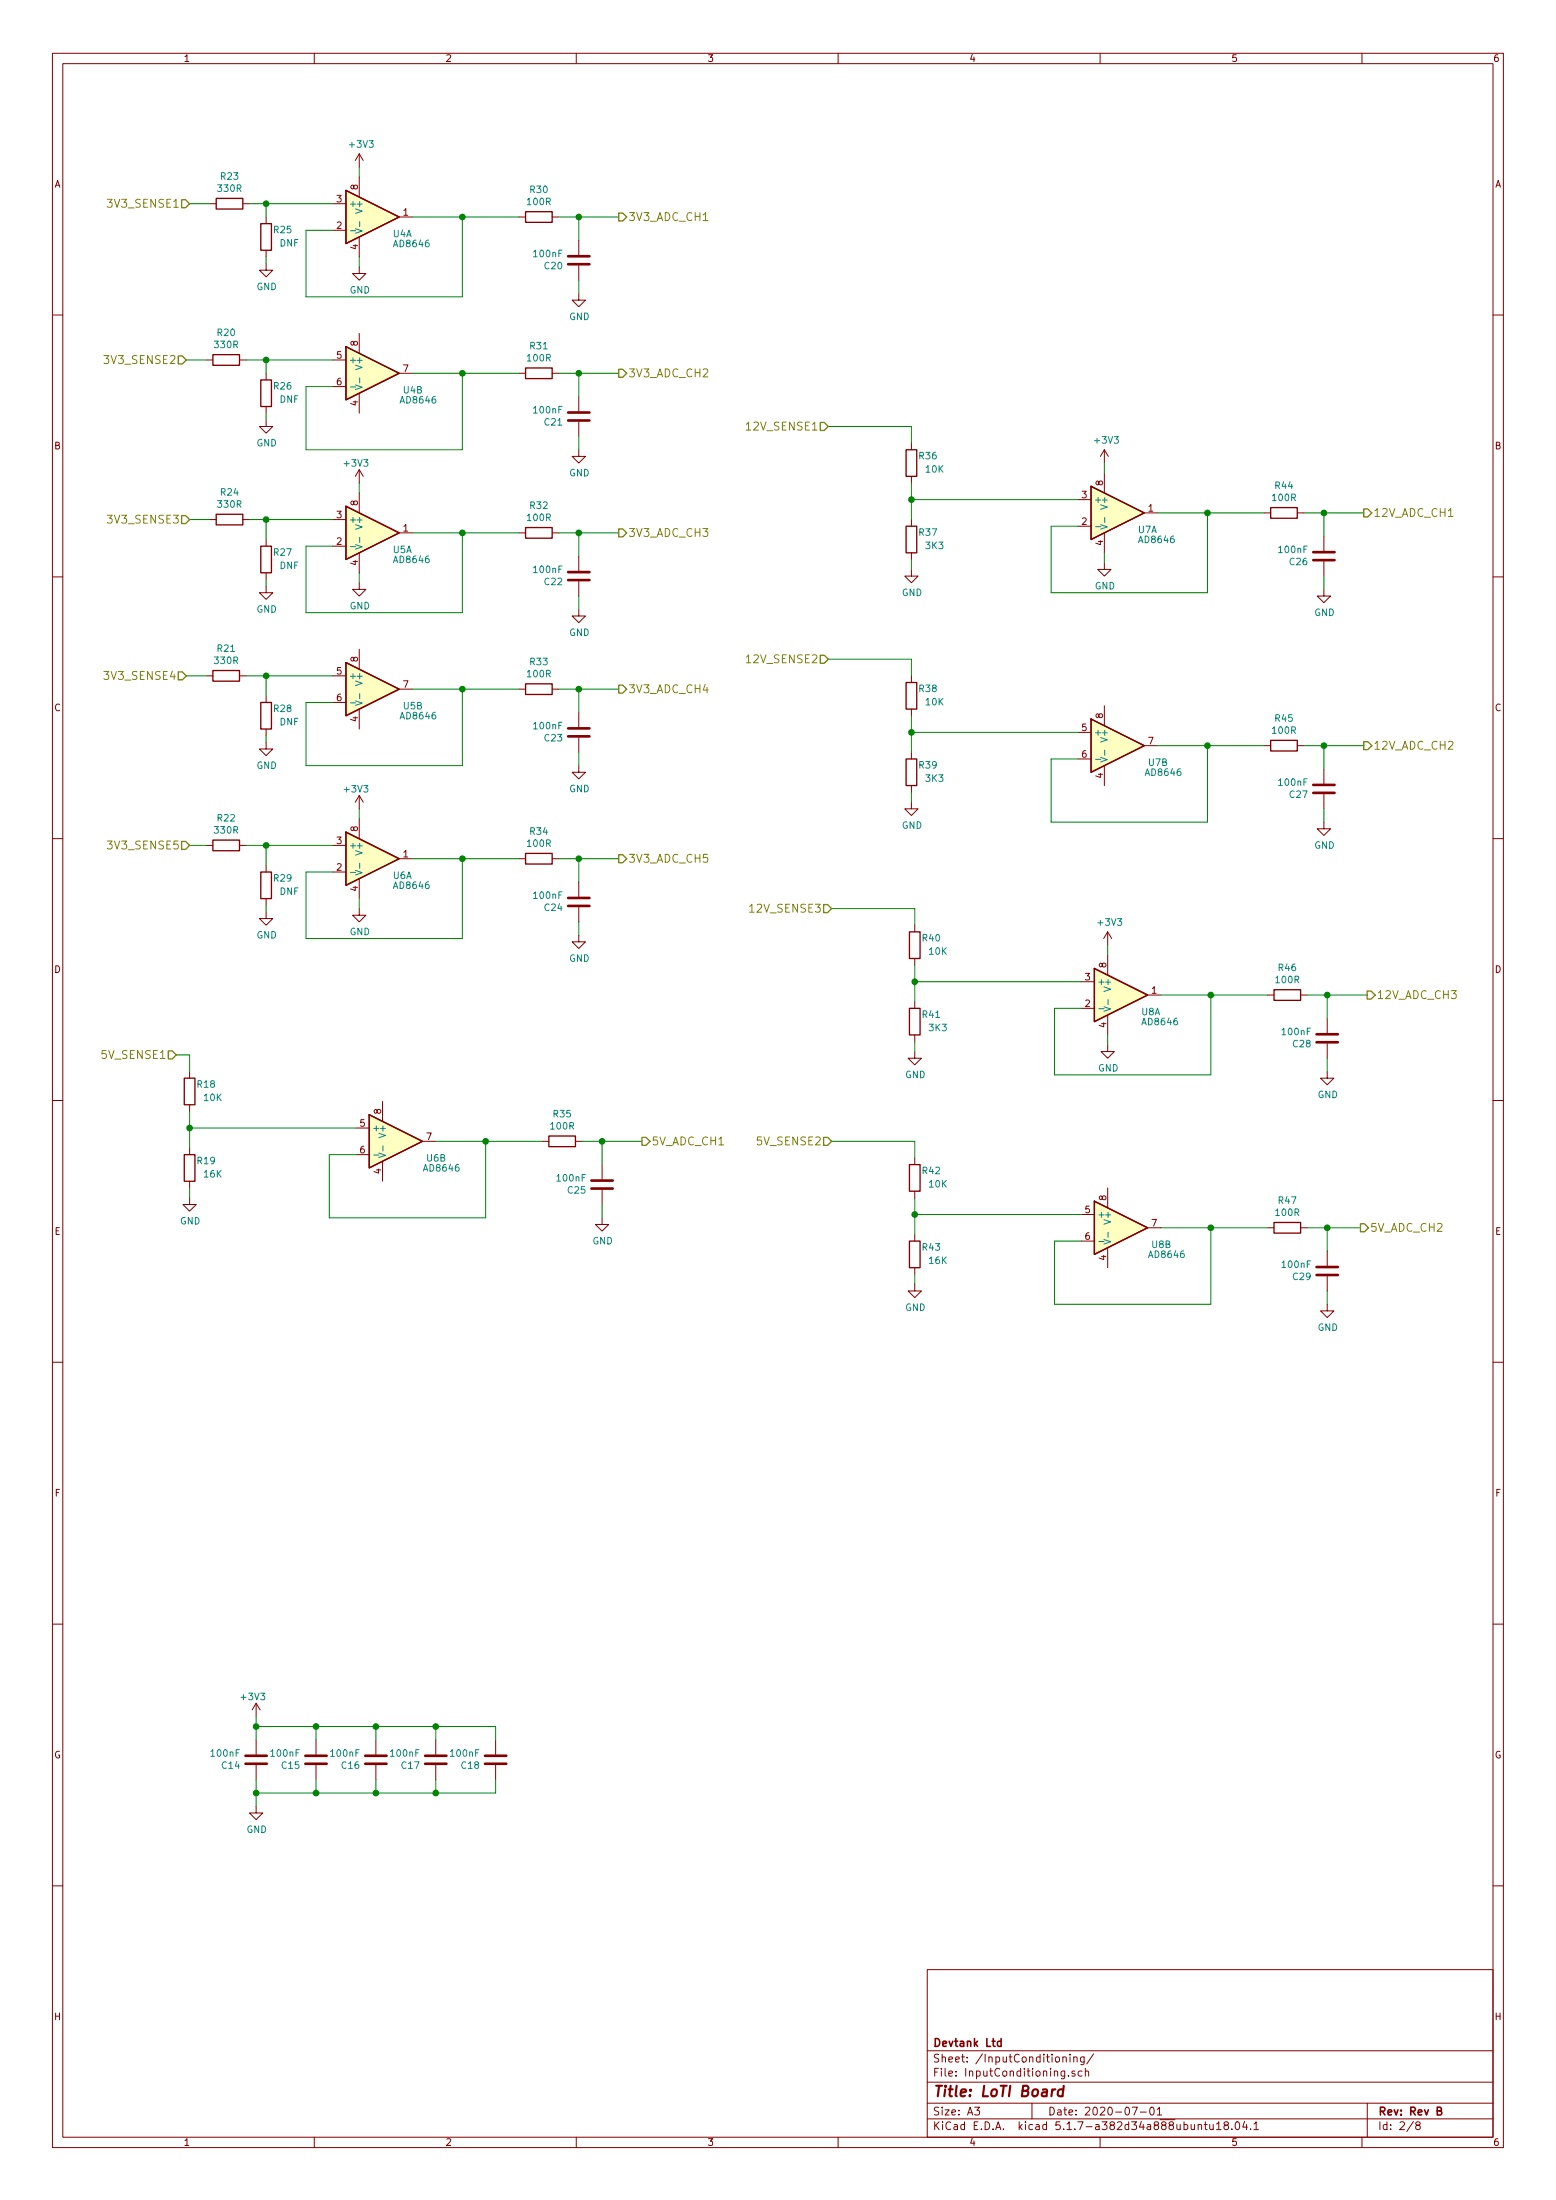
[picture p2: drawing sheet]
<svg xmlns="http://www.w3.org/2000/svg" width="297mm" height="420mm" viewBox="0 0 297 420" stroke-linecap="round" stroke-linejoin="round" font-family="sans-serif">
<g fill="none" stroke="#840000" stroke-width=".19">
<path d="M10 10.2h277v400h-277zM12 12.2h273v396h-273zM60 10.2v2M110 10.2v2M160 10.2v2M210 10.2v2M260 10.2v2M40 38.9h1.3M46.4 38.9h1.2M63.5 38.9h2.5M68.6 29.4v2.5M68.6 33.8v3.8"/>
<path d="M68.6 29.4l-.8 1.2M68.6 29.4l.7 1.2M50.8 50.3v1.3h1.3l-1.3 1.3-1.3-1.3h1.3M50.8 41.4v1.3M50.8 47.8v1.3M63.5 44h2.5M68.6 51v1.2h1.2l-1.2 1.3-1.3-1.3h1.3M68.6 45.3v3.8M76.2 41.4h2.5M99.1 41.4h1.2M105.4 41.4h1.3M110.5 56v1.3h1.3l-1.3 1.3-1.3-1.3h1.3"/>
<path d="M110.5 45.9v2.8M110.5 50.7v2.8M10 60.2h2M39.4 68.7h1.2M45.7 68.7h1.3M50.8 71.3v1.3M50.8 77.6v1.3M63.5 68.7h2.5M63.5 73.8h2.5M68.6 63.7v3.8M68.6 75.1v3.8M76.2 71.3h2.5"/>
<path d="M99.1 71.3h1.2M105.4 71.3h1.3M110.5 75.7v2.8M285 60.2h2M40 99.2h1.3M46.4 99.2h1.2M50.8 80.2v1.2h1.3l-1.3 1.3-1.3-1.3h1.3M63.5 99.2h2.5M68.6 89.7v2.5M68.6 94.1v3.9M68.6 89.7l-.8 1.3M68.6 89.7l.7 1.3"/>
<path d="M110.5 85.9v1.3h1.3l-1.3 1.2-1.3-1.2h1.3M110.5 80.6v2.8M174 84.6v1.3M174 91v1.2M174 99.2v1.3M205.7 95.4h2.6M210.8 85.9l-.7 1.3M210.8 85.9v2.5M210.8 90.3v3.8M210.8 85.9l.8 1.3M218.4 98h2.6M241.3 98h1.3"/>
<path d="M247.6 98h1.3M10 110.2h2M50.8 111.9v1.3h1.3l-1.3 1.3-1.3-1.3h1.3M50.8 103v1.3M50.8 109.4v1.3M63.5 104.3h2.5M68.6 111.3v1.3h1.2l-1.2 1.2-1.3-1.2h1.3M68.6 105.6v3.8M76.2 101.8h2.5M99.1 101.8h1.2M105.4 101.8h1.3M110.5 116.4v1.2h1.3l-1.3 1.3-1.3-1.3h1.3"/>
<path d="M110.5 106.2v2.8M110.5 111v2.8M174 108.8v1.2h1.3l-1.3 1.3-1.3-1.3h1.3M174 105.6v1.2M205.7 100.5h2.6M210.8 107.5v1.3h1.3l-1.3 1.2-1.3-1.2h1.3M210.8 101.8v3.8M252.7 112.6v1.2h1.3l-1.3 1.3-1.2-1.3h1.2M252.7 102.4v2.8M252.7 107.2v2.8M285 110.2h2M39.4 129.1h1.2"/>
<path d="M45.7 129.1h1.3M50.8 132.9v1.3M50.8 139.2v1.3M63.5 129.1h2.5M63.5 134.2h2.5M68.6 124v3.8M68.6 135.4v3.8M76.2 131.6h2.5M99.1 131.6h1.2M105.4 131.6h1.3M110.5 136.1v2.8M174 129.1v1.2"/>
<path d="M174 135.4v1.3M205.7 139.9h2.6M210.8 134.8v3.8M50.8 141.8v1.2h1.3l-1.3 1.3-1.3-1.3h1.3M68.6 151.9v2.6M68.6 156.4v3.8M68.6 151.9l-.8 1.3M68.6 151.9l.7 1.3M110.5 146.2v1.3h1.3l-1.3 1.3-1.3-1.3h1.3M110.5 140.9v2.8M174 153.2v1.3h1.3l-1.3 1.2-1.3-1.2h1.3M174 143.7v1.2"/>
<path d="M174 150v1.3M205.7 144.9h2.6M210.8 146.2v3.8M218.4 142.4h2.6M241.3 142.4h1.3M247.6 142.4h1.3M252.7 157v1.3h1.3l-1.3 1.3-1.2-1.3h1.2M252.7 146.9v2.7M252.7 151.7v2.8M10 160.2h2M39.4 161.5h1.2M45.7 161.5h1.3"/>
<path d="M50.8 174.2v1.2h1.3l-1.3 1.3-1.3-1.3h1.3M50.8 165.3v1.2M50.8 171.6v1.3M63.5 166.5h2.5M63.5 161.5h2.5M68.6 173.5v1.3h1.2l-1.2 1.3-1.3-1.3h1.3M68.6 167.8v3.8M76.2 164h2.5M99.1 164h1.2M105.4 164h1.3M110.5 178.6v1.3h1.3l-1.3 1.2-1.3-1.2h1.3M110.5 168.4v2.8"/>
<path d="M110.5 173.3v2.8M174.6 176.7v1.3M211.5 178v2.5M211.5 178l-.8 1.2M211.5 178l.7 1.2M285 160.2h2M174.6 183v1.3M174.6 191.3v1.3M174.6 197.7v1.2M206.4 192.6h2.5M206.4 187.5h2.5M211.5 199.6v1.2h1.2l-1.2 1.3-1.3-1.3h1.3"/>
<path d="M211.5 182.4v3.8M211.5 193.8v3.9M219.1 190h2.5M241.9 190h1.3M248.3 190h1.3M253.4 194.5v2.8M253.4 199.3v2.8M10 210.2h2M36.2 204.6v1.3M36.2 211v1.3M36.2 219.2v1.3M67.9 215.4h2.6"/>
<path d="M73 210.4v3.8M80.6 218h2.6M103.5 218h1.3M109.9 218h1.2M174.6 200.8v1.3h1.3l-1.3 1.3-1.2-1.3h1.2M253.4 204.6v1.3h1.2l-1.2 1.3-1.3-1.3h1.3M285 210.2h2M36.2 228.8v1.2h1.3l-1.3 1.3-1.3-1.3h1.3M36.2 225.6v1.3M67.9 220.5h2.6M73 221.8v3.8M114.9 232.6v1.2h1.3l-1.3 1.3-1.2-1.3h1.2"/>
<path d="M114.9 222.4v2.8M114.9 227.2v2.8M174.6 221.1v1.3M174.6 227.5v1.3M174.6 235.8v1.2M206.4 231.9h2.5M206.4 237h2.5M211.5 226.9v3.8M211.5 238.3v3.8M219.1 234.5h2.5M241.9 234.5h1.3M248.3 234.5h1.3"/>
<path d="M253.4 238.9v2.8M174.6 245.3v1.2h1.3l-1.3 1.3-1.2-1.3h1.2M174.6 242.1v1.3M253.4 249.1v1.3h1.2l-1.2 1.2-1.3-1.2h1.3M253.4 243.8v2.7M10 260.2h2M285 260.2h2M10 310.2h2M285 310.2h2M48.9 325.3l-.8 1.3M48.9 325.3v2.5M48.9 332.3v2.8"/>
<path d="M48.9 337.1v2.8M48.9 325.3l.8 1.3M60.3 332.3v2.8M60.3 337.1v2.8M71.8 332.3v2.8M71.8 337.1v2.8M83.2 332.3v2.8M83.2 337.1v2.8M94.6 332.3v2.8M94.6 337.1v2.8M48.9 345v1.2h1.3l-1.3 1.3-1.3-1.3h1.3M10 360.2h2"/>
<path d="M177 376.2h108v32h-108zM285 360.2h2M177 397.7h108M177 391.7h108M202.9 393l.1-.1a.37 .37 0 0 1 .6 .1v.8M202.9 392.8v1M203.3 395.5v1.2l-.3 .3-.4-.1M203.3 395.6l-.5-.1-.3 .3 .1 .6 .2 .1 .5-.1M204 396.4v.1M204.3 392.3v.2M204.3 392.8v1M205 393l.2-.2 .3 .1 .1 .9"/>
<path d="M205 392.8v1M205.2 395.6l-.4-.1-.2 .2 .1 .3 .5 .1v.3h-.6M206.6 395.6l-.5-.1-.3 .3 .1 .6 .2 .1 .5-.1M207 392.8l-.1 1.4-.2 .1h-.4M207 392.9l-.4-.1-.4 .3 .1 .6 .3 .1 .4-.1M207.2 395.6l.2-.1 .3 .1 .1 .9M207.2 395v1.5M208.8 392.2l-1.3 2M60 408.2v2M110 408.2v2M160 408.2v2M177 404.7h108"/>
<path d="M177 401.7h108M186.1 402.4h.9l-.5 .6 .4 .1v.7l-.2 .1-.6-.1M197 401.7v3M210 408.2v2M216.1 402.4h1l-.6 1.5M217.7 403.4h1.1M219.6 402.6l.4-.2a.94 .94 0 0 1 0 1.5 .82 .82 0 0 1-.4-1.3zM220.9 402.9l.4-.5v1.5M220.9 403.9h.9M228.7 405.9l.1-.1a.37 .37 0 0 1 .6 .1v.8M228.7 405.7v1M229.9 405.7h.6"/>
<path d="M230.1 405.2v1.3l.4 .2M230.9 405.7v.8a.39 .39 0 0 0 .7 .1M231.6 405.7v1M232.2 405.7l.5-.5v1.5M232.2 406.7h.9M233.9 405.9l-.2-.3v-.2l.2-.2 .5 .1 .1 .2-.1 .2-.5 .2-.2 .3v.4l.2 .1h.3l.3-.3v-.2l-.3-.3M235.2 406.6v.1M235.9 405.4l.2-.2a.81 .81 0 0 1 .6 .6 .81 .81 0 0 1-.3 .8l-.1 .1a.79 .79 0 0 1-.4-1.3zM237.6 405.1l-.4 1.1h1M237.9 405.7v1M238.7 406.6v.1M239.4 405.7l.4-.5v1.5"/>
<path d="M239.4 406.7h.8M260 408.2v2M261 401.7v6.5M269.8 405.1l-1.2 2M270.6 405.9l-.3-.4 .3-.3h.2l.3 .3-.1 .2-.6 .2-.1 .3v.4l.3 .1h.2l.3-.3v-.2l-.3-.3"/>
</g>
<path d="M191.1 389.9l-.4-.1-.3 .3 .1 .6h.6M191.1 389.3v1.5M274.4 403.1h.6l.2-.2-.2-.4-.6-.1v1.5h.6l.2-.1v-.4l-.3-.3" fill="none" stroke="#840000" stroke-width=".3"/>
<path d="M201.5 399a.55 .55 0 0 0-.7 .4M203 399.1a.68 .68 0 0 0-1 .3v.8l.3 .1 .5-.1M203.1 398.3l-.3 2" fill="none" stroke="#840000" stroke-width=".41"/>
<g fill="none" stroke="#840000" stroke-width=".51">
<path d="M108.5 48.9h4M108.5 50.5h4M108.5 78.8h4M108.5 80.3h4M108.5 109.3h4M108.5 110.8h4M250.7 105.5h4.1M250.7 107h4.1M108.5 139.1h4M108.5 140.6h4M250.7 149.9h4.1M250.7 151.4h4.1"/>
<path d="M108.5 171.5h4M108.5 173h4M251.3 197.5h4.1M251.3 199.1h4.1M112.9 225.5h4.1M112.9 227h4.1M251.3 242h4.1M251.3 243.5h4.1M46.9 335.3h4M46.9 336.8h4M58.3 335.3h4.1M58.3 336.8h4.1"/>
<path d="M69.7 335.3h4.1M69.7 336.8h4.1M81.2 335.3h4M81.2 336.8h4M92.6 335.3h4M92.6 336.8h4"/>
</g>
<g fill="#ffffc2" stroke="#ffffc2" stroke-width=".19">
<path d="M208.9 185l10.2 5-10.2 5.1z"/>
<path d="M70.5 212.9l10.1 5.1-10.1 5.1z"/>
<path d="M66 158.9l10.2 5.1-10.2 5.1z"/>
<path d="M66 126.5l10.2 5.1-10.2 5.1z"/>
<path d="M66 96.7l10.2 5.1-10.2 5z"/>
<path d="M208.3 137.3l10.1 5.1-10.1 5.1z"/>
<path d="M208.3 92.9l10.1 5.1-10.1 5z"/>
<path d="M66 36.4l10.2 5-10.2 5.1z"/>
<path d="M66 66.2l10.2 5.1-10.2 5.1z"/>
<path d="M208.9 229.4l10.2 5.1-10.2 5.1z"/>
</g>
<g fill="none" stroke="#840000" stroke-width=".25">
<path d="M41.3 37.9h5.1v2h-5.1zM66 36.4l10.2 5-10.2 5.1zM49.8 42.7h2v5.1h-2zM100.3 40.4h5.1v2.1h-5.1zM40.6 67.7h5.1v2.1h-5.1zM49.8 72.6h2v5h-2zM66 66.2l10.2 5.1-10.2 5.1zM100.3 70.3h5.1v2h-5.1zM41.3 98.2h5.1v2h-5.1zM66 96.7l10.2 5.1-10.2 5zM173 85.9h2v5.1h-2zM208.3 92.9l10.1 5.1-10.1 5z"/>
<path d="M242.6 96.9h5v2.1h-5zM49.8 104.3h2v5.1h-2zM100.3 100.8h5.1v2h-5.1zM173 100.5h2v5.1h-2zM40.6 128.1h5.1v2h-5.1zM49.8 134.2h2v5h-2zM66 126.5l10.2 5.1-10.2 5.1zM100.3 130.6h5.1v2h-5.1zM173 130.3h2v5.1h-2zM208.3 137.3l10.1 5.1-10.1 5.1zM66 158.9l10.2 5.1-10.2 5.1zM173 144.9h2v5.1h-2z"/>
<path d="M242.6 141.4h5v2h-5zM40.6 160.4h5.1v2.1h-5.1zM49.8 166.5h2v5.1h-2zM100.3 163h5.1v2h-5.1zM173.6 178h2v5h-2zM173.6 192.6h2v5.1h-2zM208.9 185l10.2 5-10.2 5.1zM243.2 189h5.1v2.1h-5.1zM35.2 205.9h2v5.1h-2zM70.5 212.9l10.1 5.1-10.1 5.1zM104.8 217h5.1v2h-5.1zM35.2 220.5h2v5.1h-2z"/>
<path d="M173.6 222.4h2v5.1h-2zM173.6 237h2v5.1h-2zM208.9 229.4l10.2 5.1-10.2 5.1zM243.2 233.5h5.1v2h-5.1z"/>
</g>
<g fill="none" stroke="#008484" stroke-width=".19">
<path d="M66.9 44.1h1M67.9 43.7l1.2 .4-1.2 .4M68.7 42.3v1M66.9 73.9h1M67.9 73.5l1.2 .5-1.2 .4M68.7 72.2v.9M210.9 98.8v1M66.9 104.4h1M67.9 104l1.2 .4-1.2 .5M68.7 102.6v1M209.1 100.6h1M210.1 100.2l1.3 .4-1.3 .5"/>
<path d="M66.9 134.2h1M67.9 133.8l1.2 .5-1.2 .4M68.7 132.5v.9M209.1 145h1M210.1 144.6l1.3 .5-1.3 .4M210.9 143.3v.9M66.9 166.6h1M67.9 166.2l1.2 .5-1.2 .4M68.7 164.9v.9M209.8 192.7h1M210.7 192.3l1.3 .4-1.3 .4M211.5 190.9v1"/>
<path d="M73.1 218.8v1M71.3 220.6h1M72.3 220.2l1.3 .4-1.3 .5M209.8 237.1h1M210.7 236.7l1.3 .5-1.3 .4M211.5 235.3v1"/>
</g>
<g fill="none" stroke="#008400" stroke-width=".19">
<path d="M36.2 38.9h3.8M47.6 38.9h15.9M50.8 38.9v2.5M68.6 31.9v1.9M50.8 49.1v1.2M68.6 49.1v1.9M78.7 41.4h20.4M88.3 41.4v15.3h-29.9v-12.7h5.1M106.7 41.4h11.4M110.5 41.4v4.5M110.5 53.5v2.5M35.6 68.7h3.8"/>
<path d="M47 68.7h16.5M50.8 68.7v2.6M50.8 78.9v1.3M78.7 71.3h20.4M88.3 71.3v14.6h-29.9v-12.1h5.1M106.7 71.3h11.4M110.5 71.3v4.4M36.2 99.2h3.8M47.6 99.2h15.9M50.8 99.2v3.8M68.6 92.2v1.9M110.5 83.4v2.5"/>
<path d="M158.1 81.4h15.9v3.2M174 92.2v7M174 95.4h31.7M210.8 88.4v1.9M221 98h20.3M230.5 98v15.2h-29.8v-12.7h5M248.9 98h11.4M252.7 98v4.4M50.8 110.7v1.2M68.6 109.4v1.9M78.7 101.8h20.4M88.3 101.8v15.2h-29.9v-12.7h5.1"/>
<path d="M106.7 101.8h11.4M110.5 101.8v4.4M110.5 113.8v2.6M174 106.8v2M210.8 105.6v1.9M252.7 110v2.6M35.6 129.1h3.8M47 129.1h16.5M50.8 129.1v3.8M78.7 131.6h20.4M88.3 131.6v14.6h-29.9v-12h5.1M106.7 131.6h11.4"/>
<path d="M110.5 131.6v4.5M158.1 125.9h15.9v3.2M174 136.7v7M174 139.9h31.7M50.8 140.5v1.3M68.6 154.5v1.9M110.5 143.7v2.5M174 151.3v1.9M221 142.4h20.3M230.5 142.4v14.6h-29.8v-12.1h5M248.9 142.4h11.4M252.7 142.4v4.5"/>
<path d="M252.7 154.5v2.5M36.2 161.5h3.2M47 161.5h16.5M50.8 161.5v3.8M50.8 172.9v1.3M68.6 171.6v1.9M78.7 164h20.4M88.3 164v15.2h-29.9v-12.7h5.1M106.7 164h11.4M110.5 164v4.4M110.5 176.1v2.5M158.7 173.5h15.9v3.2"/>
<path d="M174.6 184.3v7M174.6 198.9v1.9M174.6 187.5h31.8M211.5 180.5v1.9M211.5 197.7v1.9M221.6 190h20.3M231.1 190v15.3h-29.8v-12.7h5.1M249.6 190h11.4M253.4 190v4.5M33.7 201.5h2.5v3.1M36.2 212.3v6.9M36.2 215.4h31.7"/>
<path d="M83.2 218h20.3M92.7 218v14.6h-29.8v-12.1h5M111.1 218h11.5M114.9 218v4.4M158.7 218h15.9v3.1M253.4 202.1v2.5M36.2 226.9v1.9M114.9 230v2.6M174.6 228.8v7M174.6 231.9h31.8M221.6 234.5h20.3M231.1 234.5v14.6h-29.8v-12.1h5.1"/>
<path d="M249.6 234.5h10.1M253.4 234.5v4.4M174.6 243.4v1.9M253.4 246.5v2.6M48.9 329.7h45.7v2.6M48.9 327.8v4.5M48.9 339.9v5.1M60.3 329.7v2.6M60.3 339.9v2.5M71.8 329.7v2.6M71.8 339.9v2.5M83.2 329.7v2.6"/>
<path d="M83.2 339.9v2.5M94.6 339.9v2.5h-45.7"/>
</g>
<g fill="none" stroke="#848400" stroke-width=".25">
<path d="M34.7 38.1h.7l.8 .8-.8 .8h-.7zM118.1 40.7h.8l.7 .7-.7 .8h-.8zM34 68h.8l.8 .7-.8 .8h-.8zM118.1 70.5h.8l.7 .8-.7 .8h-.8zM34.7 98.5h.7l.8 .7-.8 .8h-.7zM156.6 80.7h.8l.7 .7-.7 .8h-.8zM260.3 97.2h.8l.8 .8-.8 .7h-.8zM118.1 101h.8l.7 .8-.7 .7h-.8zM34 128.3h.8l.8 .8-.8 .7h-.8zM118.1 130.9h.8l.7 .7-.7 .8h-.8zM156.6 125.1h.8l.7 .8-.7 .8h-.8zM260.3 141.6h.8l.8 .8-.8 .8h-.8z"/>
<path d="M34.7 160.7h.7l.8 .8-.8 .7h-.7zM118.1 163.2h.8l.7 .8-.7 .8h-.8zM157.2 172.8h.8l.7 .7-.7 .8h-.8zM261 189.3h.7l.8 .7-.8 .8h-.7zM32.1 200.7h.8l.8 .8-.8 .7h-.8zM122.6 217.2h.7l.8 .8-.8 .7h-.7zM157.2 217.2h.8l.7 .8-.7 .7h-.8zM259.7 233.7h.8l.7 .8-.7 .7h-.8z"/>
</g>
<path d="M134.2 42.1h.9M142.5 81l.4-.4v1.5M142.5 82.1h.8M276.5 98.6h.9M142.5 125.5l.4-.4v1.5M142.5 126.6h.8M143.1 173.1l.4-.4v1.5M143.1 174.2h.9" fill="none" stroke="#848400" stroke-width=".19"/>
<g fill="#008400" stroke="#008400" stroke-width=".25">
<circle cx="50.8" cy="129.1" r=".51"/>
<circle cx="110.5" cy="101.8" r=".51"/>
<circle cx="50.8" cy="38.9" r=".51"/>
<circle cx="50.8" cy="161.5" r=".51"/>
<circle cx="88.3" cy="41.4" r=".51"/>
<circle cx="50.8" cy="99.2" r=".51"/>
<circle cx="110.5" cy="131.6" r=".51"/>
<circle cx="50.8" cy="68.7" r=".51"/>
<circle cx="48.9" cy="329.7" r=".51"/>
<circle cx="83.2" cy="329.7" r=".51"/>
<circle cx="48.9" cy="342.4" r=".51"/>
<circle cx="71.8" cy="329.7" r=".51"/>
<circle cx="60.3" cy="342.4" r=".51"/>
<circle cx="174" cy="139.9" r=".51"/>
<circle cx="92.7" cy="218" r=".51"/>
<circle cx="71.8" cy="342.4" r=".51"/>
<circle cx="60.3" cy="329.7" r=".51"/>
<circle cx="110.5" cy="164" r=".51"/>
<circle cx="83.2" cy="342.4" r=".51"/>
<circle cx="110.5" cy="71.3" r=".51"/>
<circle cx="110.5" cy="41.4" r=".51"/>
<circle cx="114.9" cy="218" r=".51"/>
<circle cx="88.3" cy="71.3" r=".51"/>
<circle cx="174.6" cy="187.5" r=".51"/>
<circle cx="174" cy="95.4" r=".51"/>
<circle cx="253.4" cy="190" r=".51"/>
<circle cx="174.6" cy="231.9" r=".51"/>
<circle cx="36.2" cy="215.4" r=".51"/>
<circle cx="231.1" cy="190" r=".51"/>
<circle cx="88.3" cy="164" r=".51"/>
<circle cx="252.7" cy="142.4" r=".51"/>
<circle cx="252.7" cy="98" r=".51"/>
<circle cx="230.5" cy="142.4" r=".51"/>
<circle cx="88.3" cy="101.8" r=".51"/>
<circle cx="231.1" cy="234.5" r=".51"/>
<circle cx="88.3" cy="131.6" r=".51"/>
<circle cx="230.5" cy="98" r=".51"/>
<circle cx="253.4" cy="234.5" r=".51"/>
</g>
<text font-size="2.8" fill="#840000" x="178" y="400.4">Title: LoTI Board</text>
<g font-size="2.1" fill="#848400">
<text x="21.1" y="39.7">3V3_SENSE1</text>
<text x="119.9" y="42.2">3V3_ADC_CH1</text>
<text x="20.4" y="69.5">3V3_SENSE2</text>
<text x="119.9" y="72.1">3V3_ADC_CH2</text>
<text x="143" y="82.2">12V_SENSE1</text>
<text x="21.1" y="100">3V3_SENSE3</text>
<text x="262.1" y="98.7">12V_ADC_CH1</text>
<text x="119.9" y="102.5">3V3_ADC_CH3</text>
<text x="20.4" y="129.8">3V3_SENSE4</text>
<text x="143" y="126.7">12V_SENSE2</text>
<text x="119.9" y="132.4">3V3_ADC_CH4</text>
<text x="262.1" y="143.2">12V_ADC_CH2</text>
<text x="21.1" y="162.2">3V3_SENSE5</text>
<text x="119.9" y="164.8">3V3_ADC_CH5</text>
<text x="143.6" y="174.3">12V_SENSE3</text>
<text x="262.8" y="190.8">12V_ADC_CH3</text>
<text x="19.7" y="202.2">5V_SENSE1</text>
<text x="124.3" y="218.7">5V_ADC_CH1</text>
<text x="144.8" y="218.7">5V_SENSE2</text>
<text x="261.5" y="235.2">5V_ADC_CH2</text>
</g>
<g font-size="2.1" fill="#840000">
<text x="178" y="393.9">Sheet: /InputConditioning/</text>
<text x="178" y="390.9">Devtank Ltd</text>
<text x="178" y="396.6">File: InputConditioning.sch</text>
<text x="178" y="406.8">KiCad E.D.A. kicad 5.1.7-a382d34a888ubuntu18.04.1</text>
<text x="178" y="404">Size: A3</text>
<text x="200" y="404">Date: 2020-07-01</text>
<text x="263" y="404">Rev: Rev B</text>
<text x="263" y="406.8">Id: 2/8</text>
</g>
<g font-size="1.8" fill="#840000">
<text x="35" y="11.8">1</text>
<text x="85" y="11.8">2</text>
<text x="135" y="11.8">3</text>
<text x="185" y="11.8">4</text>
<text x="235" y="11.8">5</text>
<text x="285" y="11.8">6</text>
<text x="10.4" y="35.8">A</text>
<text x="285.4" y="35.8">A</text>
<text x="64.3" y="38.7">3</text>
<text x="68.3" y="36.2" transform="rotate(-90 68.3 36.2)">8</text>
<text x="77" y="41.2">1</text>
<text x="64.3" y="43.7">2</text>
<text x="68.3" y="47.6" transform="rotate(-90 68.3 47.6)">4</text>
<text x="64.3" y="68.5">5</text>
<text x="68.3" y="66.1" transform="rotate(-90 68.3 66.1)">8</text>
<text x="77" y="71">7</text>
<text x="64.3" y="73.6">6</text>
<text x="68.3" y="77.5" transform="rotate(-90 68.3 77.5)">4</text>
<text x="10.4" y="85.8">B</text>
<text x="285.4" y="85.8">B</text>
<text x="206.5" y="95.2">3</text>
<text x="210.6" y="92.7" transform="rotate(-90 210.6 92.7)">8</text>
<text x="64.3" y="99">3</text>
<text x="68.3" y="96.5" transform="rotate(-90 68.3 96.5)">8</text>
<text x="77" y="101.5">1</text>
<text x="206.5" y="100.2">2</text>
<text x="219.2" y="97.7">1</text>
<text x="64.3" y="104.1">2</text>
<text x="68.3" y="108" transform="rotate(-90 68.3 108)">4</text>
<text x="210.6" y="104.2" transform="rotate(-90 210.6 104.2)">4</text>
<text x="64.3" y="128.8">5</text>
<text x="68.3" y="126.4" transform="rotate(-90 68.3 126.4)">8</text>
<text x="77" y="131.4">7</text>
<text x="10.4" y="135.8">C</text>
<text x="64.3" y="133.9">6</text>
<text x="68.3" y="137.8" transform="rotate(-90 68.3 137.8)">4</text>
<text x="210.6" y="137.2" transform="rotate(-90 210.6 137.2)">8</text>
<text x="285.4" y="135.8">C</text>
<text x="206.5" y="139.6">5</text>
<text x="219.2" y="142.2">7</text>
<text x="206.5" y="144.7">6</text>
<text x="210.6" y="148.6" transform="rotate(-90 210.6 148.6)">4</text>
<text x="64.3" y="161.2">3</text>
<text x="68.3" y="158.8" transform="rotate(-90 68.3 158.8)">8</text>
<text x="64.3" y="166.3">2</text>
<text x="77" y="163.7">1</text>
<text x="68.3" y="170.2" transform="rotate(-90 68.3 170.2)">4</text>
<text x="10.4" y="185.8">D</text>
<text x="211.2" y="184.8" transform="rotate(-90 211.2 184.8)">8</text>
<text x="285.4" y="185.8">D</text>
<text x="207.2" y="187.2">3</text>
<text x="219.9" y="189.8">1</text>
<text x="207.2" y="192.3">2</text>
<text x="211.2" y="196.2" transform="rotate(-90 211.2 196.2)">4</text>
<text x="68.7" y="215.2">5</text>
<text x="72.8" y="212.7" transform="rotate(-90 72.8 212.7)">8</text>
<text x="68.7" y="220.3">6</text>
<text x="81.4" y="217.7">7</text>
<text x="72.8" y="224.2" transform="rotate(-90 72.8 224.2)">4</text>
<text x="207.2" y="231.7">5</text>
<text x="211.2" y="229.3" transform="rotate(-90 211.2 229.3)">8</text>
<text x="10.4" y="235.8">E</text>
<text x="207.2" y="236.8">6</text>
<text x="219.9" y="234.2">7</text>
<text x="285.4" y="235.8">E</text>
<text x="211.2" y="240.7" transform="rotate(-90 211.2 240.7)">4</text>
<text x="10.5" y="285.8">F</text>
<text x="285.5" y="285.8">F</text>
<text x="10.3" y="335.8">G</text>
<text x="285.3" y="335.8">G</text>
<text x="10.4" y="385.8">H</text>
<text x="285.4" y="385.8">H</text>
<text x="35" y="409.8">1</text>
<text x="85" y="409.8">2</text>
<text x="135" y="409.8">3</text>
<text x="185" y="409.8">4</text>
<text x="235" y="409.8">5</text>
<text x="285" y="409.8">6</text>
</g>
<g font-size="1.8" fill="#008484">
<text x="66.9" y="28.2">+3V3</text>
<text x="42.2" y="34.3">R23</text>
<text x="41.7" y="36.6">330R</text>
<text x="66.5" y="39.5">+</text>
<text x="69.2" y="40.4" transform="rotate(-90 69.2 40.4)">V+</text>
<text x="100.8" y="39.2">100R</text>
<text x="101.2" y="36.9">R30</text>
<text x="52.3" y="44.5">R25</text>
<text x="53.4" y="47.1">DNF</text>
<text x="75.1" y="45.3">U4A</text>
<text x="75.4" y="47.2">AD8646</text>
<text x="102" y="49.1">100nF</text>
<text x="104" y="51.4">C20</text>
<text x="49" y="55.4">GND</text>
<text x="66.8" y="56">GND</text>
<text x="41.6" y="64.2">R20</text>
<text x="108.7" y="61.1">GND</text>
<text x="41.1" y="66.5">330R</text>
<text x="66.5" y="69.4">+</text>
<text x="69.2" y="70.2" transform="rotate(-90 69.2 70.2)">V+</text>
<text x="100.8" y="69">100R</text>
<text x="101.2" y="66.7">R31</text>
<text x="52.3" y="74.4">R26</text>
<text x="53.4" y="76.9">DNF</text>
<text x="76.6" y="77.1">AD8646</text>
<text x="77.1" y="75.2">U4B</text>
<text x="102" y="79">100nF</text>
<text x="104" y="81.3">C21</text>
<text x="49" y="85.3">GND</text>
<text x="65.9" y="89.1">+3V3</text>
<text x="175.5" y="87.7">R36</text>
<text x="209.1" y="84.7">+3V3</text>
<text x="42.2" y="94.7">R24</text>
<text x="108.7" y="91">GND</text>
<text x="176.8" y="90.3">10K</text>
<text x="243" y="95.7">100R</text>
<text x="243.5" y="93.4">R44</text>
<text x="41.7" y="97">330R</text>
<text x="66.5" y="99.9">+</text>
<text x="69.2" y="100.7" transform="rotate(-90 69.2 100.7)">V+</text>
<text x="100.8" y="99.5">100R</text>
<text x="101.2" y="97.2">R32</text>
<text x="208.8" y="96.1">+</text>
<text x="211.5" y="96.9" transform="rotate(-90 211.5 96.9)">V+</text>
<text x="217.3" y="101.8">U7A</text>
<text x="52.3" y="106.1">R27</text>
<text x="75.1" y="105.6">U5A</text>
<text x="75.4" y="107.5">AD8646</text>
<text x="175.5" y="102.3">R37</text>
<text x="176.8" y="104.9">3K3</text>
<text x="217.6" y="103.7">AD8646</text>
<text x="244.2" y="105.6">100nF</text>
<text x="246.3" y="107.9">C26</text>
<text x="53.4" y="108.7">DNF</text>
<text x="102" y="109.4">100nF</text>
<text x="104" y="111.8">C22</text>
<text x="172.2" y="113.8">GND</text>
<text x="209" y="112.6">GND</text>
<text x="49" y="117">GND</text>
<text x="66.8" y="116.4">GND</text>
<text x="250.9" y="117.6">GND</text>
<text x="41.6" y="124.5">R21</text>
<text x="108.7" y="121.5">GND</text>
<text x="41.1" y="126.8">330R</text>
<text x="66.5" y="129.7">+</text>
<text x="69.2" y="130.5" transform="rotate(-90 69.2 130.5)">V+</text>
<text x="100.8" y="129.4">100R</text>
<text x="101.2" y="127">R33</text>
<text x="52.3" y="136">R28</text>
<text x="76.6" y="137.4">AD8646</text>
<text x="77.1" y="135.5">U5B</text>
<text x="175.5" y="132.2">R38</text>
<text x="176.8" y="134.7">10K</text>
<text x="243.5" y="137.8">R45</text>
<text x="53.4" y="138.5">DNF</text>
<text x="102" y="139.3">100nF</text>
<text x="104" y="141.6">C23</text>
<text x="208.8" y="140.5">+</text>
<text x="211.5" y="141.3" transform="rotate(-90 211.5 141.3)">V+</text>
<text x="243" y="140.1">100R</text>
<text x="49" y="146.9">GND</text>
<text x="175.5" y="146.8">R39</text>
<text x="176.8" y="149.3">3K3</text>
<text x="218.9" y="148.2">AD8646</text>
<text x="219.3" y="146.3">U7B</text>
<text x="65.9" y="151.4">+3V3</text>
<text x="108.7" y="151.3">GND</text>
<text x="244.2" y="150.1">100nF</text>
<text x="246.3" y="152.4">C27</text>
<text x="41.1" y="159.2">330R</text>
<text x="41.6" y="156.9">R22</text>
<text x="100.8" y="161.7">100R</text>
<text x="101.2" y="159.4">R34</text>
<text x="172.2" y="158.3">GND</text>
<text x="66.5" y="162.1">+</text>
<text x="69.2" y="162.9" transform="rotate(-90 69.2 162.9)">V+</text>
<text x="75.1" y="167.9">U6A</text>
<text x="250.9" y="162.1">GND</text>
<text x="52.3" y="168.4">R29</text>
<text x="53.4" y="170.9">DNF</text>
<text x="75.4" y="169.8">AD8646</text>
<text x="102" y="171.7">100nF</text>
<text x="104" y="174">C24</text>
<text x="49" y="179.2">GND</text>
<text x="66.8" y="178.6">GND</text>
<text x="176.1" y="179.8">R40</text>
<text x="209.8" y="176.8">+3V3</text>
<text x="108.7" y="183.7">GND</text>
<text x="177.4" y="182.3">10K</text>
<text x="244.1" y="185.5">R46</text>
<text x="209.4" y="188.1">+</text>
<text x="212.1" y="188.9" transform="rotate(-90 212.1 188.9)">V+</text>
<text x="243.6" y="187.8">100R</text>
<text x="176.1" y="194.4">R41</text>
<text x="177.4" y="196.9">3K3</text>
<text x="217.9" y="193.9">U8A</text>
<text x="218.2" y="195.8">AD8646</text>
<text x="244.9" y="197.7">100nF</text>
<text x="246.9" y="200">C28</text>
<text x="37.7" y="207.7">R18</text>
<text x="172.8" y="205.9">GND</text>
<text x="209.6" y="204.6">GND</text>
<text x="251.5" y="209.7">GND</text>
<text x="39" y="210.3">10K</text>
<text x="105.2" y="215.7">100R</text>
<text x="105.7" y="213.4">R35</text>
<text x="71" y="216.1">+</text>
<text x="73.7" y="216.9" transform="rotate(-90 73.7 216.9)">V+</text>
<text x="81.5" y="221.8">U6B</text>
<text x="37.7" y="222.3">R19</text>
<text x="39" y="224.9">16K</text>
<text x="81.1" y="223.7">AD8646</text>
<text x="106.5" y="225.6">100nF</text>
<text x="108.5" y="228">C25</text>
<text x="176.1" y="224.2">R42</text>
<text x="177.4" y="226.8">10K</text>
<text x="34.4" y="233.8">GND</text>
<text x="209.4" y="232.6">+</text>
<text x="212.1" y="233.4" transform="rotate(-90 212.1 233.4)">V+</text>
<text x="243.6" y="232.2">100R</text>
<text x="244.1" y="229.9">R47</text>
<text x="113.1" y="237.7">GND</text>
<text x="176.1" y="238.9">R43</text>
<text x="219.9" y="238.3">U8B</text>
<text x="177.4" y="241.4">16K</text>
<text x="219.5" y="240.3">AD8646</text>
<text x="244.9" y="242.2">100nF</text>
<text x="246.9" y="244.5">C29</text>
<text x="172.8" y="250.4">GND</text>
<text x="251.5" y="254.2">GND</text>
<text x="46.2" y="324.7">+3V3</text>
<text x="40.4" y="335.5">100nF</text>
<text x="51.8" y="335.5">100nF</text>
<text x="63.3" y="335.5">100nF</text>
<text x="74.7" y="335.5">100nF</text>
<text x="86.1" y="335.5">100nF</text>
<text x="42.4" y="337.8">C14</text>
<text x="53.8" y="337.8">C15</text>
<text x="65.3" y="337.8">C16</text>
<text x="76.7" y="337.8">C17</text>
<text x="88.1" y="337.8">C18</text>
<text x="47.1" y="350.1">GND</text>
</g>
</svg>
